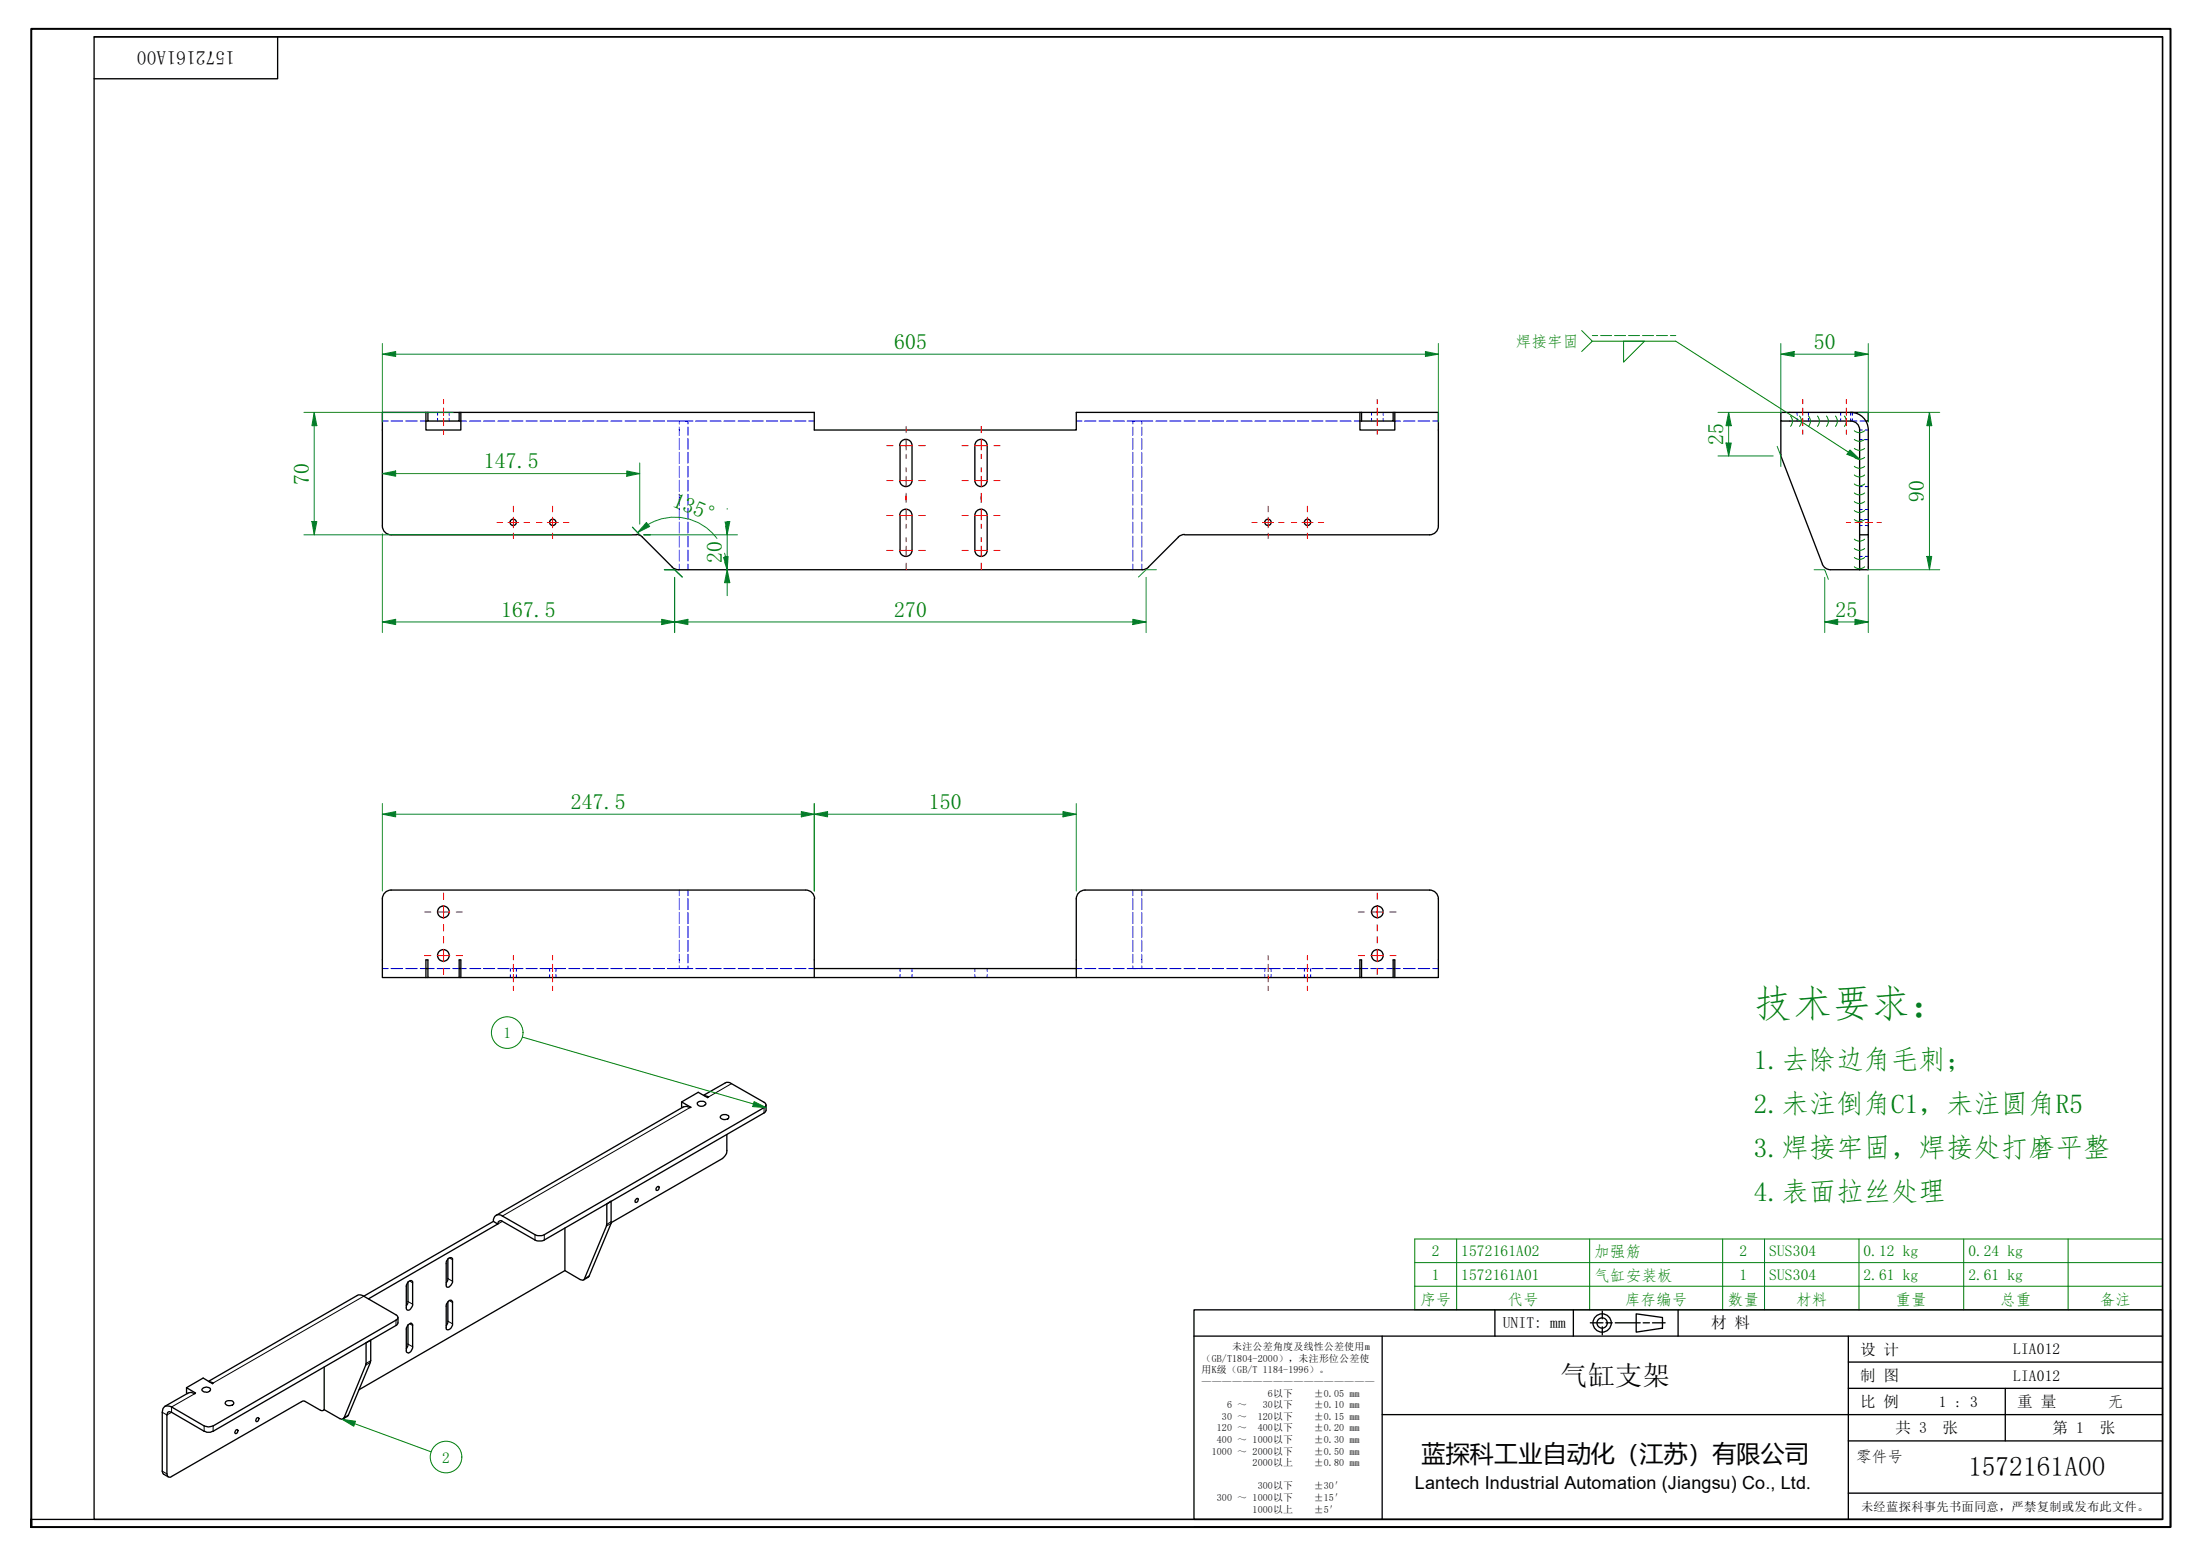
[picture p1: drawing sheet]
<svg xmlns="http://www.w3.org/2000/svg" width="420mm" height="297mm" viewBox="0 0 420 297" stroke-linecap="round" stroke-linejoin="round" font-family="sans-serif">
<g fill="none" stroke="#00f" stroke-width=".19">
<path d="M83.6 78.7v.6M83.6 79.9v.5M85.8 78.7v.6M85.8 79.9v.5M261.9 78.7v.6M261.9 79.9v.5M264.2 78.7v.6M264.2 79.9v.5M343.2 78.7v.6M343.2 79.9v.5M345.4 78.7v.6M345.4 79.9v.5"/>
<path d="M351.5 78.7v.6M351.5 79.9v.5M353.4 79.9v.5h1.2M353.4 78.7v.6M353.8 78.7v.6M353.8 79.9v.5M73 80.4h1.2M74.7 80.4h2.2M77.5 80.4h2.2M80.3 80.4h1M88 80.4h1.1M89.7 80.4h2.1"/>
<path d="M92.3 80.4h2.2M95.1 80.4h2.1M97.7 80.4h2.2M100.5 80.4h2.1M103.1 80.4h2.2M105.9 80.4h2.1M108.6 80.4h2.1M111.3 80.4h2.1M114 80.4h2.1M116.6 80.4h2.2M119.4 80.4h2.1M122 80.4h2.2"/>
<path d="M124.8 80.4h2.1M127.4 80.4h2.2M129.7 81.5v1.6M129.7 83.7v2.1M129.7 86.3v2.1M129.7 89v2.1M129.7 91.7v2.1M129.7 94.3v2.1M129.7 97v2.1M129.7 99.7v2.1M131.4 80.4v.5M131.4 81.5v1.6"/>
<path d="M131.4 83.7v2.1M131.4 86.3v2.1M131.4 89v2.1M131.4 91.7v2.1M131.4 94.3v2.1M131.4 97v2.1M131.4 99.7v2.1M132.3 80.4h-2.6v.5M132.8 80.4h2.2M135.6 80.4h2.1M138.2 80.4h2.2M141 80.4h2.1"/>
<path d="M143.6 80.4h2.2M146.4 80.4h2.1M149 80.4h2.2M151.8 80.4h2.1M154.4 80.4h1.1M205.5 80.4h1.1M207.1 80.4h2.2M209.9 80.4h2.1M212.6 80.4h2.2M215.3 80.4h2.1M216.3 80.4v.5M216.3 81.5v1.6"/>
<path d="M216.3 83.7v2.1M216.3 86.3v2.1M216.3 89v2.1M216.3 91.7v2.1M216.3 94.3v2.1M216.3 97v2.1M216.3 99.7v2.1M217.5 80.4h2.7M218.1 80.4v.5M218.1 81.5v1.6M218.1 83.7v2.1M218.1 86.3v2.1"/>
<path d="M218.1 89v2.1M218.1 91.7v2.1M218.1 94.3v2.1M218.1 97v2.1M218.1 99.7v2.1M220.7 80.4h2.2M223.4 80.4h2.2M226.1 80.4h2.2M228.9 80.4h2.1M231.5 80.4h2.2M234.3 80.4h2.1M237 80.4h2.1"/>
<path d="M239.6 80.4h2.2M242.4 80.4h2.1M245 80.4h2.3M247.8 80.4h2.1M250.5 80.4h2.2M253.2 80.4h2.2M255.9 80.4h2.2M258.6 80.4h1.1M266.4 80.4h1.1M268 80.4h2.3M270.8 80.4h2.2M273.6 80.4h1.1"/>
<path d="M355.2 82.1h.5M355.2 99.2h.5M355.2 97.3h.5M355.2 92.9h.5M355.2 83.9h.5M355.2 80.4h1.2M356.2 82.1h.6M356.2 99.2h.6M356.2 97.3h.6M356.2 92.9h.6M356.2 83.9h.6M129.7 102.3v2.1"/>
<path d="M129.7 105v2.1M129.7 107.7v1.1M131.4 102.3v2.1M131.4 105v2.1M131.4 107.7v1.1M216.3 102.3v2.1M216.3 105v2.1M216.3 107.7v1.1M218.1 102.3v2.1M218.1 105v2.1M218.1 107.7v1.1M355.2 100.3h.5"/>
<path d="M355.2 106.2h.5M356.2 100.3h.6M356.2 106.2h.6M129.7 169.9v1.1M129.7 171.5v2.2M129.7 174.2v2.1M129.7 176.8v2.2M129.7 179.5v2.2M131.4 169.9v1.1M131.4 171.5v2.2M131.4 174.2v2.1M131.4 176.8v2.2"/>
<path d="M131.4 179.5v2.2M216.3 169.9v1.1M216.3 171.5v2.2M216.3 174.2v2.1M216.3 176.8v2.2M216.3 179.5v2.2M218.1 169.9v1.1M218.1 171.5v2.2M218.1 174.2v2.1M218.1 176.8v2.2M218.1 179.5v2.2M73 184.9h1.2"/>
<path d="M74.7 184.9h2.2M77.5 184.9h2.2M80.3 184.9h1M81.7 184.9h1.2M83.5 184.9h2.4M86.5 184.9h1.2M88 184.9h1.1M89.7 184.9h2.1M92.3 184.9h2.2M95.1 184.9h2.1M97.5 184.9v.6M97.5 186v.6"/>
<path d="M97.7 184.9h2.2M98.6 184.9v.6M98.6 186v.6M100.5 184.9h2.1M103.1 184.9h2.2M105 184.9v.6M105 186v.6M105.9 184.9h2.1M106.2 184.9v.6M106.2 186v.6M108.6 184.9h2.1M111.3 184.9h2.1"/>
<path d="M114 184.9h2.1M116.6 184.9h2.2M119.4 184.9h2.1M122 184.9h2.2M124.8 184.9h2.1M127.4 184.9h2.2M129.7 182.2v1.6M129.7 184.4v.5h2.6M131.4 182.2v1.6M131.4 184.4v.5M132.8 184.9h2.2M135.6 184.9h2.1"/>
<path d="M138.2 184.9h2.2M141 184.9h2.1M143.6 184.9h2.2M146.4 184.9h2.1M149 184.9h2.2M151.8 184.9h2.1M154.4 184.9h1.1M171.9 184.9v.6M171.9 186v.6M174.2 184.9v.6M174.2 186v.6M186.2 184.9v.6"/>
<path d="M186.2 186v.6M188.5 184.9v.6M188.5 186v.6M205.5 184.9h1.1M207.1 184.9h2.2M209.9 184.9h2.1M212.6 184.9h2.2M215.3 184.9h2.1M216.3 182.2v1.6M216.3 184.4v.5M217.5 184.9h2.7M218.1 182.2v1.6"/>
<path d="M218.1 184.4v.5M220.7 184.9h2.2M223.4 184.9h2.2M226.1 184.9h2.2M228.9 184.9h2.1M231.5 184.9h2.2M234.3 184.9h2.1M237 184.9h2.1M239.6 184.9h2.2M241.6 184.9v.6M241.6 186v.6M242.4 184.9h2.1"/>
<path d="M242.8 184.9v.6M242.8 186v.6M245 184.9h2.3M247.8 184.9h2.1M249.1 184.9v.6M249.1 186v.6M250.3 184.9v.6M250.3 186v.6M250.5 184.9h2.2M253.2 184.9h2.2M255.9 184.9h2.2M258.6 184.9h1.1"/>
<path d="M260 184.9h1.2M261.8 184.9h2.4M264.9 184.9h1.2M266.4 184.9h1.1M268 184.9h2.3M270.8 184.9h2.2M273.6 184.9h1.1"/>
</g>
<g fill="none" stroke="#000" stroke-width=".25">
<path d="M81.3 78.7v3.4h6.7v-3.4M81.3 78.7h-8.3v21.7M81.3 78.7h.4M81.7 78.7h6v1.7h-6zM87.7 78.7h67.8v3.4h50v-3.4h54.5M259.7 78.7v3.4h6.7v-3.4M260 78.7h6.1v1.7h-6.1M260 78.7v1.7M266.1 78.7h.3M266.4 78.7h8.3v21.7M353.4 78.7h3.4v1.7h-.4M353.4 78.7h-13.3v1.7h13.4a1.68 1.68 0 0 1 1.7 1.7v26.7"/>
<path d="M353.5 78.7a3.3 3.3 0 0 1 3.3 3.4v20h-1.6M81.3 80.4h.4M87.7 80.4h.3M171.8 91.7a1.17 1.17 0 0 0 1.2 1.2 1.17 1.17 0 0 0 1.2-1.2M171.8 85a1.17 1.17 0 0 1 1.2-1.1 1.17 1.17 0 0 1 1.2 1.1M171.8 98.4a1.17 1.17 0 0 1 1.2-1.2 1.17 1.17 0 0 1 1.2 1.2v6.7M171.9 85.1v6.6M171.9 98.4v6.7M174.2 85.1v6.6M186.2 91.7a1.17 1.17 0 0 0 1.2 1.2 1.17 1.17 0 0 0 1.1-1.2M186.2 85a1.17 1.17 0 0 1 1.2-1.1 1.17 1.17 0 0 1 1.1 1.1M186.2 85.1v6.6"/>
<path d="M188.5 85.1v6.6M259.7 80.4h.3M266.1 80.4h.3M340.1 86.8l.1 .6 7.8 20.3M340.1 80.4v6.4M73 100.4a1.68 1.68 0 0 0 1.7 1.7M74.7 102.1h46.8M121.5 102l.7 .2 .5 .3M122.7 102.5l5.7 5.8M128.4 108.3l.5 .3 .7 .2M129.5 108.8h88.7M171.8 105a1.17 1.17 0 0 0 1.2 1.2 1.17 1.17 0 0 0 1.2-1.2"/>
<path d="M186.2 105a1.17 1.17 0 0 0 1.2 1.2 1.17 1.17 0 0 0 1.1-1.2M186.2 105.1v-6.7a1.17 1.17 0 0 1 1.2-1.2 1.17 1.17 0 0 1 1.1 1.2v6.7M219.3 108.3l-.5 .3-.6 .2M225 102.5l-5.7 5.8M226.2 102l-.6 .2-.6 .3M226.3 102.1h46.7M274.7 100.4a1.68 1.68 0 0 1-1.7 1.7M348 107.7a1.68 1.68 0 0 0 1.6 1.1M349.6 108.8h5.6M356.8 102.1v6.7h-1.6M73 171.6v15h8.3M74.7 169.9h79.2a1.68 1.68 0 0 1 1.7 1.7"/>
<path d="M74.7 169.9a1.68 1.68 0 0 0-1.7 1.7M155.5 171.6v15M205.5 171.6v15M273 169.9a1.68 1.68 0 0 1 1.7 1.7M273 169.9h-65.8a1.68 1.68 0 0 0-1.7 1.7M274.7 171.6v15h-8.3M81.3 186.6v-3.4h.4v3.4h6v-3.4h.3v3.4M81.3 184.9h.4M81.3 186.6h.4M87.7 184.9h.3M87.7 186.6h172M155.5 184.9h50"/>
<path d="M259.7 183.2h.3v3.4h-.3zM259.7 184.9h.3M260 186.6h6.1v-3.4h.3v3.4M266.1 184.9h.3M266.1 186.6h.3M130.2 210.4l1.8 1h-.2a1.19 1.19 0 0 0-1.3-.1l-35.8 20.7M133.2 210.6a1.15 1.15 0 0 1 1.6 0 .86 .86 0 0 1-.8 .6 .86 .86 0 0 1-.8-.6zM134.4 209.1l4.1-2.4a1.08 1.08 0 0 1 1.2 .2l6.2 3.5a.53 .53 0 0 1 .4 .5 .53 .53 0 0 1-.4 .5l-42.2 24.4h-1.3l-6.5-3.7a1.05 1.05 0 0 0-1.2-.1 1.05 1.05 0 0 0-.5 1.2M134.6 209.2l.7 .2-.2 .1-1.8-1-3.1 1.9v1h.1M137.6 213.1a1.08 1.08 0 0 1 1.6 .1v.1a.98 .98 0 0 1-1.7 0zM138.8 216.6v3a1.97 1.97 0 0 1-.8 1.6l-21.3 12.2M146.3 210.9v1l-.4 .6-42.2 24.3h-1.3l-6.5-3.6a.56 .56 0 0 0-.6-.1 .56 .56 0 0 0-.2 .6"/>
<path d="M94.2 233.2l-24.7 14.2M94.2 233.2l.9 .5M95.1 233.7l-24.7 14.3M107.9 234.4v8.2l3.2 1.7a.39 .39 0 0 0 .5-.2l4.2-10.1 .1-4.1 .8-.6v4.2l-4.2 10.1-.2 .2-.9 .5M121.5 228.8h.2a.4 .4 0 0 1 .1 .5 .4 .4 0 0 1-.5 .2v-.3zM125.5 226.6l.2-.1a.4 .4 0 0 1 .1 .5 .4 .4 0 0 1-.5 .2v-.3zM69.5 247.4l6.1 3.6a.53 .53 0 0 1 .4 .5 .53 .53 0 0 1-.4 .5l-34.9 20.2-.9 .2-.8-.2-6.2-3.6a1.08 1.08 0 0 0-1.3-.1 1.08 1.08 0 0 0-.5 1.1v11.2l.2 .6 .9 .5M69.5 247.4a1.19 1.19 0 0 0-1.3-.1l-28.4 16.4M76 251.5v1l-.4 .5-34.9 20.2-.5 .2h-.7l-.5-.2-6.2-3.6a.54 .54 0 0 0-.7-.1 .54 .54 0 0 0-.2 .6v11.3a.54 .54 0 0 0 .2 .5 .54 .54 0 0 0 .7 0l25-14.5 .4 .1 3 1.7a.5 .5 0 0 0 .7-.1M77.9 253l.5-.4 .4 .2v4.6l-.4 .6a.44 .44 0 0 1-.5 .3 .44 .44 0 0 1-.3-.4v-4.4zM77.9 244.8l.5-.3 .4 .2v4.3a.97 .97 0 0 1-1.1 1l-.1-.1v-4.6zM77.9 252.9v3.9l-.3 .7"/>
<path d="M77.9 244.7v4l-.3 .6M85.5 240.3v4l-.3 .6M85.5 248.5v4l-.3 .6M85.6 240.3l.4-.2a.35 .35 0 0 1 .4 .4v4.1a1.05 1.05 0 0 1-1.1 1.1l-.1-4.7zM85.8 248.3a.39 .39 0 0 1 .4-.1 .39 .39 0 0 1 .2 .5v4a.96 .96 0 0 1-1.1 1.1l-.1-4.6zM107.9 242.6l-39.3 22.7M35.8 266.1l-.2-.2v-1l1.7 1-.1 .2a1.19 1.19 0 0 0-1.3-.2l-4.4 2.6M38.7 265l.7-.2 .5 .1 .3 .3a.88 .88 0 0 1-.8 .6 .88 .88 0 0 1-.9-.5zM39.9 263.8l.8 .2-.1 .1-1.8-1-3.2 1.8M43.1 267.6a.94 .94 0 0 1 1.5 .3 .98 .98 0 0 1-1.6 0zM45.1 273l.1-.1a.39 .39 0 0 1 .2 .5 .39 .39 0 0 1-.5 .2l-.1-.1zM49 270.8l.2-.2a.39 .39 0 0 1 .2 .5 .39 .39 0 0 1-.5 .2z"/>
<path d="M61.9 261v8.1l3 1.7 .6 .1 .2-.3 4.1-10 .1-4.3 .9-.5-.1 4.3-4.2 10-.1 .3-.9 .5"/>
<circle cx="98" cy="99.7" r=".6"/>
<circle cx="105.6" cy="99.7" r=".6"/>
<circle cx="242.2" cy="99.7" r=".6"/>
<circle cx="249.7" cy="99.7" r=".6"/>
<circle cx="84.7" cy="174.1" r="1.11"/>
<circle cx="263" cy="174.1" r="1.11"/>
<circle cx="84.7" cy="182.4" r="1.11"/>
<circle cx="263" cy="182.4" r="1.11"/>
</g>
<g fill="none" stroke="#000" stroke-width=".19">
<path d="M131.8 211.4l-35.9 20.7M139.7 206.9l-4.4 2.5M145.9 211.4v1.1M95.9 233.2l-.8 .5M102.2 235.7v1M103.9 235.7v1M116.7 233.5l-.9 .5M116.7 233.2l-.8 .5M69.5 247.4l-28.8 16.6M70.8 259.8l-.9 .5M75.6 252v1M77.9 248.5l.9 .5"/>
<path d="M77.9 256.6l.9 .5M78.2 244.5l.6 .4M78.2 252.7l.6 .3M85.5 252.2l.9 .5M85.5 244.1l.9 .5M85.8 248.3l.6 .4M85.8 240.1l.6 .4M112.5 243.6l-.9 .5M37.2 266.1l-4.4 2.5v1l-.9 .5-.9-.5M39 272.2v1M40.7 272.2v1M66.5 270.1l-.8 .5"/>
<path d="M70.7 260.1l-.9 .5M31 280.8l.9 .6"/>
</g>
<g fill="none" stroke="#008000" stroke-width=".19">
<path d="M341.9 79.4a1.49 1.49 0 0 1 0 2M343.7 79.4a1.49 1.49 0 0 1 0 2M345.4 79.4a1.49 1.49 0 0 1 0 2M347.1 79.4a1.49 1.49 0 0 1 0 2M348.8 79.4a1.49 1.49 0 0 1 0 2M350.5 79.4a1.49 1.49 0 0 1 0 2M352.2 79.4a1.49 1.49 0 0 1 0 2M354.1 82.2a1.49 1.49 0 0 0 2 0M354.1 83.9a1.49 1.49 0 0 0 2 0M354.1 85.6a1.49 1.49 0 0 0 2 0M354.1 87.3a1.49 1.49 0 0 0 2 0M354.1 89a1.49 1.49 0 0 0 2 0"/>
<path d="M354.1 90.7a1.49 1.49 0 0 0 2 0M354.1 92.4a1.49 1.49 0 0 0 2 0M354.1 94.1a1.49 1.49 0 0 0 2 0M354.1 95.7a1.49 1.49 0 0 0 2 0M354.1 97.5a1.49 1.49 0 0 0 2 0M354.1 99.2a1.49 1.49 0 0 0 2 0M354.1 108.2a1.49 1.49 0 0 0 2 0M354.1 106.4a1.49 1.49 0 0 0 2 0M354.1 104.7a1.49 1.49 0 0 0 2 0M354.1 102.9a1.49 1.49 0 0 0 2 0M278.2 236.5v13.5M303.6 236.5v13.5"/>
<path d="M329 236.5v13.5M337 236.5v13.5M355 236.5v13.5M375 236.5v13.5M395 236.5v13.5M270.2 245.5h142.8v-9h-142.8v13.5h142.8v-4.5M270.2 241h142.8"/>
</g>
<path d="M6 291.5v-1.4v1.4M6 290.1v-284.6h408.5v286h-408.5" fill="none" stroke="#000" stroke-width=".38"/>
<path d="M18 7h395v283.1h-395zM18 7h395M53 7v8h-35M413 7v283.1h-407" fill="none" stroke="#000" stroke-width=".25"/>
<g fill="none" stroke="#000" stroke-width=".25">
<path d="M228 250h185v40.1h-185zM228 255.1h185M264 255.1v35M285.5 250v5.1M300.5 250v5.1M303.7 252.5h2.4M306 250.3v1.5M306 253.3v1.5M306.7 252.5h1.2M308.5 252.5h4.7M312.5 250.8l5 .7v2l-5 .8zM313.8 252.5h1.2"/>
<path d="M315.6 252.5h2.4M320.5 250v5.1M353 255.1v35M414.5 250v41.5h-186.5M264 270.1h149M353 275.1h60M353 265h60M353 260h60M383 265v10.1M353 285h60"/>
<circle cx="306" cy="252.6" r="1.75"/>
<circle cx="306" cy="252.6" r=".98"/>
</g>
<g fill="none" stroke="#f00" stroke-width=".19">
<path d="M84.7 76.2v.9M84.7 77.9v1.4M84.7 79.9v1.4M263 76.2v.9M263 77.9v1.4M263 79.9v1.4M344.3 76.2v.9M344.3 77.9v1.4M344.3 79.9v1.4M352.6 76.2v.9M352.6 77.9v1.4M352.6 79.9v1.4"/>
<path d="M84.7 82.1v.8M263 82.1v.8M344.3 82.1v.8M352.6 82.1v.8M352.6 99.7h.8M354.3 99.7h1.4M356.2 99.7h1.4M358.5 99.7h.8M98 182.4v.8M98 184.1v1.4M98 186v1.4M98 188.3v.8"/>
<path d="M105.5 182.4v.8M105.5 184.1v1.4M105.5 186v1.4M105.5 188.3v.8M242.2 182.4v.8M242.2 184.1v1.4M242.2 186v1.4M242.2 188.3v.8M249.7 182.4v.8M249.7 184.1v1.4M249.7 186v1.4M249.7 188.3v.8"/>
</g>
<g fill="none" stroke="#f00" stroke-width=".19">
<path d="M94.9 99.7h1M97 99.7h2.1M98 96.6v1.1M98 98.7v2.1M100.1 99.7h1M102.5 99.7h1M104.5 99.7h2.1M105.5 96.6v1.1M105.5 98.7v2.1M107.6 99.7h1M169.4 85.1h1.2M169.4 91.7h1.2"/>
<path d="M169.4 98.4h1.2M171.8 85.1h2.4M171.8 91.7h2.4M171.8 98.4h2.4M173 81.4v1.2M173 83.9v2M173 86.7v.9M173 89.3v.8M173 90.9v2M173 94.2v1.7M173 97.2v2M175.5 85.1h1.2"/>
<path d="M175.5 91.7h1.2M175.5 98.4h1.2M183.7 85.1h1.2M183.7 91.7h1.2M183.7 98.4h1.2M186.1 85.1h2.5M186.1 91.7h2.5M186.1 98.4h2.5M187.4 81.4v1.2M187.4 83.9v2M187.4 86.7v.9M187.4 89.3v.8"/>
<path d="M187.4 90.9v2M187.4 94.2v1.7M187.4 97.2v2M189.8 85.1h1.2M189.8 91.7h1.2M189.8 98.4h1.2M239.1 99.7h1M241.1 99.7h2.1M242.2 96.6v1.1M242.2 98.7v2.1M244.2 99.7h1M246.6 99.7h1"/>
<path d="M248.7 99.7h2.1M249.7 96.6v1.1M249.7 98.7v2.1M251.8 99.7h1M98 101.8v1M105.5 101.8v1M169.4 105.1h1.2M171.8 105.1h2.4M173 100.1v.8M173 102.6v.8M173 104.3v2M173 107.5v1.3"/>
<path d="M175.5 105.1h1.2M183.7 105.1h1.2M186.1 105.1h2.5M187.4 100.1v.8M187.4 102.6v.8M187.4 104.3v2M187.4 107.5v1.3M189.8 105.1h1.2M242.2 101.8v1M249.7 101.8v1M81.1 174.1h1.2M83.5 174.1h2.4"/>
<path d="M84.7 170.5v1.2M84.7 172.9v2.4M84.7 176.5v1.2M84.7 178.8v1.2M87.1 174.1h1.2M259.4 174.1h1.2M261.8 174.1h2.4M263 170.5v1.2M263 172.9v2.4M263 176.5v1.2M263 178.8v1.2M265.4 174.1h1.2"/>
<path d="M81.1 182.4h1.2M83.5 182.4h2.4M84.7 181.2v2.4M84.7 184.8v1.2M87.1 182.4h1.2M259.4 182.4h1.2M261.8 182.4h2.4M263 181.2v2.4M263 184.8v1.2M265.4 182.4h1.2"/>
</g>
<path d="M73 67.6h2.6" fill="none" stroke="#00803f" stroke-width=".19"/>
<path d="M73 67.6l2.6-.5v1z" fill="#00803f"/>
<path d="M73 67.6l2.6-.5v1zM272.2 67.6h2.5" fill="none" stroke="#00803f" stroke-width=".19"/>
<path d="M272.2 67.1l2.5 .5-2.5 .5z" fill="#00803f"/>
<path d="M73 65.6v15M75.6 67.6h196.6M272.2 67.1l2.5 .5-2.5 .5zM274.7 65.6v15M340.1 67.6h2.5" fill="none" stroke="#00803f" stroke-width=".19"/>
<path d="M340.1 67.6l2.5-.5v1z" fill="#00803f"/>
<path d="M340.1 67.6l2.5-.5v1zM354.3 67.6h2.5" fill="none" stroke="#00803f" stroke-width=".19"/>
<path d="M354.3 67.1l2.5 .5-2.5 .5z" fill="#00803f"/>
<path d="M340.1 65.6v13.3M342.6 67.6h11.7M354.3 67.1l2.5 .5-2.5 .5zM356.8 65.6v15M368.5 78.7v2.6" fill="none" stroke="#00803f" stroke-width=".19"/>
<path d="M368.5 78.7l.4 2.6h-.9z" fill="#00803f"/>
<path d="M368.5 78.7l.4 2.6h-.9zM368.5 106.2v2.6" fill="none" stroke="#00803f" stroke-width=".19"/>
<path d="M368 106.2h.9l-.4 2.6z" fill="#00803f"/>
<path d="M355 78.7h15.5M368.5 81.3v24.9M348.5 118.7h2.5M356.6 108.8h13.9M368 106.2h.9l-.4 2.6z" fill="none" stroke="#00803f" stroke-width=".19"/>
<path d="M348.5 118.7l2.5-.5v1z" fill="#00803f"/>
<path d="M348.5 118.7l2.5-.5v1zM354.3 118.7h2.5" fill="none" stroke="#00803f" stroke-width=".19"/>
<path d="M354.3 118.2l2.5 .5-2.5 .5z" fill="#00803f"/>
<path d="M330.1 84.6v2.4M346.5 108.8h2l.7 1.8M348.5 110.2v10.6M351 118.7h3.3M354.3 118.2l2.5 .5-2.5 .5zM356.8 109.8v11" fill="none" stroke="#00803f" stroke-width=".19"/>
<path d="M329.6 84.6h1l-.5 2.4z" fill="#00803f"/>
<path d="M330.1 78.7v2.6M329.6 84.6h1l-.5 2.4z" fill="none" stroke="#00803f" stroke-width=".19"/>
<path d="M330.1 78.7l.5 2.6h-1z" fill="#00803f"/>
<path d="M328.1 78.7h12.2M330.1 78.7l.5 2.6h-1zM328.1 87h10.5M330.1 81.3v3.3M339.4 85.2l.7 1.8v2.1M73 155.4h2.6" fill="none" stroke="#00803f" stroke-width=".19"/>
<path d="M73 155.4l2.6-.5v1z" fill="#00803f"/>
<path d="M73 155.4l2.6-.5v1zM153 155.4h2.5" fill="none" stroke="#00803f" stroke-width=".19"/>
<path d="M153 154.9l2.5 .5-2.5 .5z" fill="#00803f"/>
<path d="M73 153.4v16.7M75.6 155.4h77.4M153 154.9l2.5 .5-2.5 .5zM155.5 153.4v16.7M203 155.4h2.5" fill="none" stroke="#00803f" stroke-width=".19"/>
<path d="M203 154.9l2.5 .5-2.5 .5z" fill="#00803f"/>
<path d="M155.5 155.4h2.6M203 154.9l2.5 .5-2.5 .5z" fill="none" stroke="#00803f" stroke-width=".19"/>
<path d="M155.5 155.4l2.6-.5v1z" fill="#00803f"/>
<path d="M60 99.6v2.5M155.5 155.4l2.6-.5v1zM155.5 153.4v16.7M158.1 155.4h44.9M205.5 153.4v16.7" fill="none" stroke="#00803f" stroke-width=".19"/>
<path d="M59.6 99.6h.9l-.5 2.5z" fill="#00803f"/>
<path d="M60 78.7v2.6M59.6 99.6h.9l-.5 2.5z" fill="none" stroke="#00803f" stroke-width=".19"/>
<path d="M60 78.7l.5 2.6h-.9z" fill="#00803f"/>
<path d="M58 78.7h26.6M60 78.7l.5 2.6h-.9zM84.8 78.7h1.8M60 81.3v18.3M119.7 90.4h2.5M58 102.1h39.9M98.1 102.1h7.4M105.7 102.1h15M120.8 100.6l1.4 1.5M122.9 102.1h1.3" fill="none" stroke="#00803f" stroke-width=".19"/>
<path d="M119.7 89.9l2.5 .5-2.5 .5z" fill="#00803f"/>
<path d="M73 90.4h2.6M119.7 89.9l2.5 .5-2.5 .5z" fill="none" stroke="#00803f" stroke-width=".19"/>
<path d="M73 90.4l2.6-.5v1z" fill="#00803f"/>
<path d="M73 90.4l2.6-.5v1zM75.6 90.4h44.1M122.2 88.4v11.7M120.8 100.6l1.4 1.5M122.9 102.1h1.3M138.9 108.8v2.4" fill="none" stroke="#00803f" stroke-width=".19"/>
<path d="M138.9 108.8l.5 2.4h-1z" fill="#00803f"/>
<path d="M138.9 108.8l.5 2.4h-1z" fill="none" stroke="#00803f" stroke-width=".19"/>
<path d="M138.4 99.6h1l-.5 2.5z" fill="#00803f"/>
<path d="M138.9 99.6v2.5l-.3-1.7M138.9 99.6h.5l-.5 2.5v6.7M138.9 97.1v.1M123 102.1h17.8M123.8 100.1l-2 1.5M126.9 108.8h1.9l1.5 1.4M138.9 111.2v2.5" fill="none" stroke="#00803f" stroke-width=".19"/>
<path d="M123.4 99.7l.7 .8-2.3 1.1z" fill="#00803f"/>
<path d="M123.4 99.7l.7 .8-2.3 1.1zM138.6 106.3l.3 2.5" fill="none" stroke="#00803f" stroke-width=".19"/>
<path d="M138 106.3l1.1-.1-.2 2.6z" fill="#00803f"/>
<path d="M123.8 100.1a10 10 0 0 1 13.1 2.7M128.8 118.7h2.6M138.4 106.3l.7-.1-.2 2.6-.5-1.6M138.4 105.6l.2 .6" fill="none" stroke="#00803f" stroke-width=".19"/>
<path d="M128.8 118.7l2.6-.5v1z" fill="#00803f"/>
<path d="M128.8 118.7l2.6-.5v1zM216.3 118.7h2.6" fill="none" stroke="#00803f" stroke-width=".19"/>
<path d="M216.3 118.2l2.6 .5-2.6 .5z" fill="#00803f"/>
<path d="M126.4 118.7h2.4M126.9 108.8h1.9l1.5 1.4M128.8 110.2v10.6M131.4 118.7h84.9M216.3 118.2l2.6 .5-2.6 .5zM218.9 110.2v10.6M220.9 108.8h-2l-1.5 1.4" fill="none" stroke="#00803f" stroke-width=".19"/>
<path d="M126.4 118.2l2.4 .5-2.4 .5z" fill="#00803f"/>
<path d="M73 118.7h2.6M126.4 118.2l2.4 .5-2.4 .5z" fill="none" stroke="#00803f" stroke-width=".19"/>
<path d="M73 118.7l2.6-.5v1z" fill="#00803f"/>
<path d="M73 118.7l2.6-.5v1zM73 101.9v18.9M75.6 118.7h50.8M126.9 108.8h1.9l1.5 1.4M128.8 110.2v10.6" fill="none" stroke="#00803f" stroke-width=".19"/>
<path d="M143.9 210.7l2.4 .7" fill="none" stroke="#008000" stroke-width=".19"/>
<path d="M144 210.3l2.3 1.1-2.5-.1z" fill="#008000"/>
<g fill="none" stroke="#008000" stroke-width=".19">
<path d="M99.8 198l44.1 12.7M144 210.3l2.3 1.1-2.5-.1zM65.3 270.9l2.4 .9"/>
<circle cx="96.9" cy="197.1" r="3"/>
</g>
<path d="M65.3 270.9l2.6 .4-.3 1z" fill="#008000"/>
<g fill="none" stroke="#008000" stroke-width=".19">
<path d="M353.1 86.3l2.1 1.4M65.3 270.9l2.6 .4-.3 1zM67.7 271.8l14.7 5.4"/>
<circle cx="85.2" cy="278.1" r="3"/>
</g>
<path d="M353.3 85.9l1.9 1.8-2.5-1z" fill="#008000"/>
<path d="M302.1 63.1l2 2-2 2M304.1 65.1h15.9l24.2 15.5M304.1 64.1h1M305.7 64.1h2.1M308.4 64.1h2.1M310.1 65.1h4l-4 4zM311 64.1h2.1M313.7 64.1h2.1M316.4 64.1h2.1M319 64.1h1M344.4 80.8l8.7 5.5M353.3 85.9l1.9 1.8-2.5-1z" fill="none" stroke="#008000" stroke-width=".19"/>
<text font-size="7.4" fill="#008000" x="335" y="194.2">技术要求：</text>
<g font-size="5.2" fill="#008000">
<text x="335" y="204.1">1.去除边角毛刺；</text>
<text x="335" y="212.5">2.未注倒角C1，未注圆角R5</text>
<text x="335" y="220.9">3.焊接牢固，焊接处打磨平整</text>
<text x="335" y="229.3">4.表面拉丝处理</text>
</g>
<g font-size="5.2">
<text x="298" y="264.5">气缸支架</text>
<text x="375.9" y="281.9">1572161A00</text>
</g>
<text font-size="4.6" x="271.5" y="279">蓝探科工业自动化（江苏）有限公司</text>
<g font-size="4.2" fill="#008000">
<text x="170.8" y="66.5">605</text>
<text x="346.4" y="66.5">50</text>
<text x="92.4" y="89.3">147.5</text>
<text x="329.1" y="85" transform="rotate(-90 329.1 85)">25</text>
<text x="59" y="92.5" transform="rotate(-90 59 92.5)">70</text>
<text x="367.4" y="95.8" transform="rotate(-90 367.4 95.8)">90</text>
<text x="128.3" y="96.6" transform="rotate(23 128.3 96.6)">135°</text>
<text x="137.9" y="107.5" transform="rotate(-90 137.9 107.5)">20</text>
<text x="95.7" y="117.7">167.5</text>
<text x="170.8" y="117.7">270</text>
<text x="350.5" y="117.7">25</text>
<text x="109" y="154.4">247.5</text>
<text x="177.4" y="154.4">150</text>
</g>
<text font-size="3.7" x="44.8" y="9.7" transform="rotate(180 44.8 9.7)">1572161A00</text>
<text font-size="3.4" x="270.2" y="284.2">Lantech Industrial Automation (Jiangsu) Co., Ltd.</text>
<g font-size="3" fill="#008000">
<text x="289.5" y="66.2">焊接牢固</text>
<text x="96.1" y="198.1">1</text>
<text x="273.4" y="239.8">2</text>
<text x="279.1" y="239.8">1572161A02</text>
<text x="332.2" y="239.8">2</text>
<text x="337.9" y="239.8">SUS304</text>
<text x="355.9" y="239.8">0.12 kg</text>
<text x="375.9" y="239.8">0.24 kg</text>
<text x="273.4" y="244.3">1</text>
<text x="279.1" y="244.3">1572161A01</text>
<text x="304.5" y="240">加强筋</text>
<text x="304.5" y="244.5">气缸安装板</text>
<text x="332.2" y="244.3">1</text>
<text x="337.9" y="244.3">SUS304</text>
<text x="355.9" y="244.3">2.61 kg</text>
<text x="375.9" y="244.3">2.61 kg</text>
<text x="271.2" y="249">序号</text>
<text x="287.9" y="249">代号</text>
<text x="310.3" y="249">库存编号</text>
<text x="330" y="249">数量</text>
<text x="343" y="249">材料</text>
<text x="362" y="249">重量</text>
<text x="382" y="249">总重</text>
<text x="401" y="249">备注</text>
<text x="84.5" y="279.2">2</text>
</g>
<g font-size="3">
<text x="287" y="253.5">UNIT: mm</text>
<text x="326.8" y="253.6">材 料</text>
<text x="355.3" y="263.6">制 图</text>
<text x="355.3" y="258.6">设 计</text>
<text x="384.5" y="258.6">LIA012</text>
<text x="384.5" y="263.6">LIA012</text>
<text x="355.3" y="268.6">比 例</text>
<text x="370.3" y="268.5">1 : 3</text>
<text x="385.3" y="268.7">重 量</text>
<text x="402.5" y="268.5">无</text>
<text x="362" y="273.6">共 3</text>
<text x="371" y="273.6">张</text>
<text x="392" y="273.6">第 1</text>
<text x="401" y="273.6">张</text>
<text x="354.5" y="279.1">零件号</text>
</g>
<text font-size="2.3" x="355.5" y="288.4">未经蓝探科事先书面同意，严禁复制或发布此文件。</text>
<g font-size="1.9">
<text x="235.3" y="257.7">未注公差角度及线性公差使用m</text>
<text x="229.5" y="260">（GB/T1804-2000），未注形位公差使</text>
<text x="229.5" y="262.2">用K级（GB/T 1184-1996）。</text>
<text x="229.5" y="264.4">—————————————————</text>
<text x="234.4" y="268.8">6 ～</text>
<text x="241.2" y="268.8">30以下</text>
<text x="242.1" y="266.6">6以下</text>
<text x="250.9" y="266.6">±0.05 mm</text>
<text x="250.9" y="268.8">±0.10 mm</text>
<text x="232.4" y="273.2">120 ～</text>
<text x="232.4" y="275.4">400 ～ 1000以下</text>
<text x="233.4" y="271.1">30 ～</text>
<text x="240.2" y="271.1">120以下</text>
<text x="240.2" y="273.2">400以下</text>
<text x="250.9" y="271.1">±0.15 mm</text>
<text x="250.9" y="273.2">±0.20 mm</text>
<text x="250.9" y="275.4">±0.30 mm</text>
<text x="231.5" y="277.7">1000 ～ 2000以下</text>
<text x="239.2" y="279.9">2000以上</text>
<text x="250.9" y="277.7">±0.50 mm</text>
<text x="250.9" y="279.9">±0.80 mm</text>
<text x="232.4" y="286.6">300 ～ 1000以下</text>
<text x="240.2" y="284.3">300以下</text>
<text x="250.9" y="284.3">±30′</text>
<text x="250.9" y="286.6">±15′</text>
<text x="239.2" y="288.8">1000以上</text>
<text x="250.9" y="288.8">±5′</text>
</g>
</svg>
